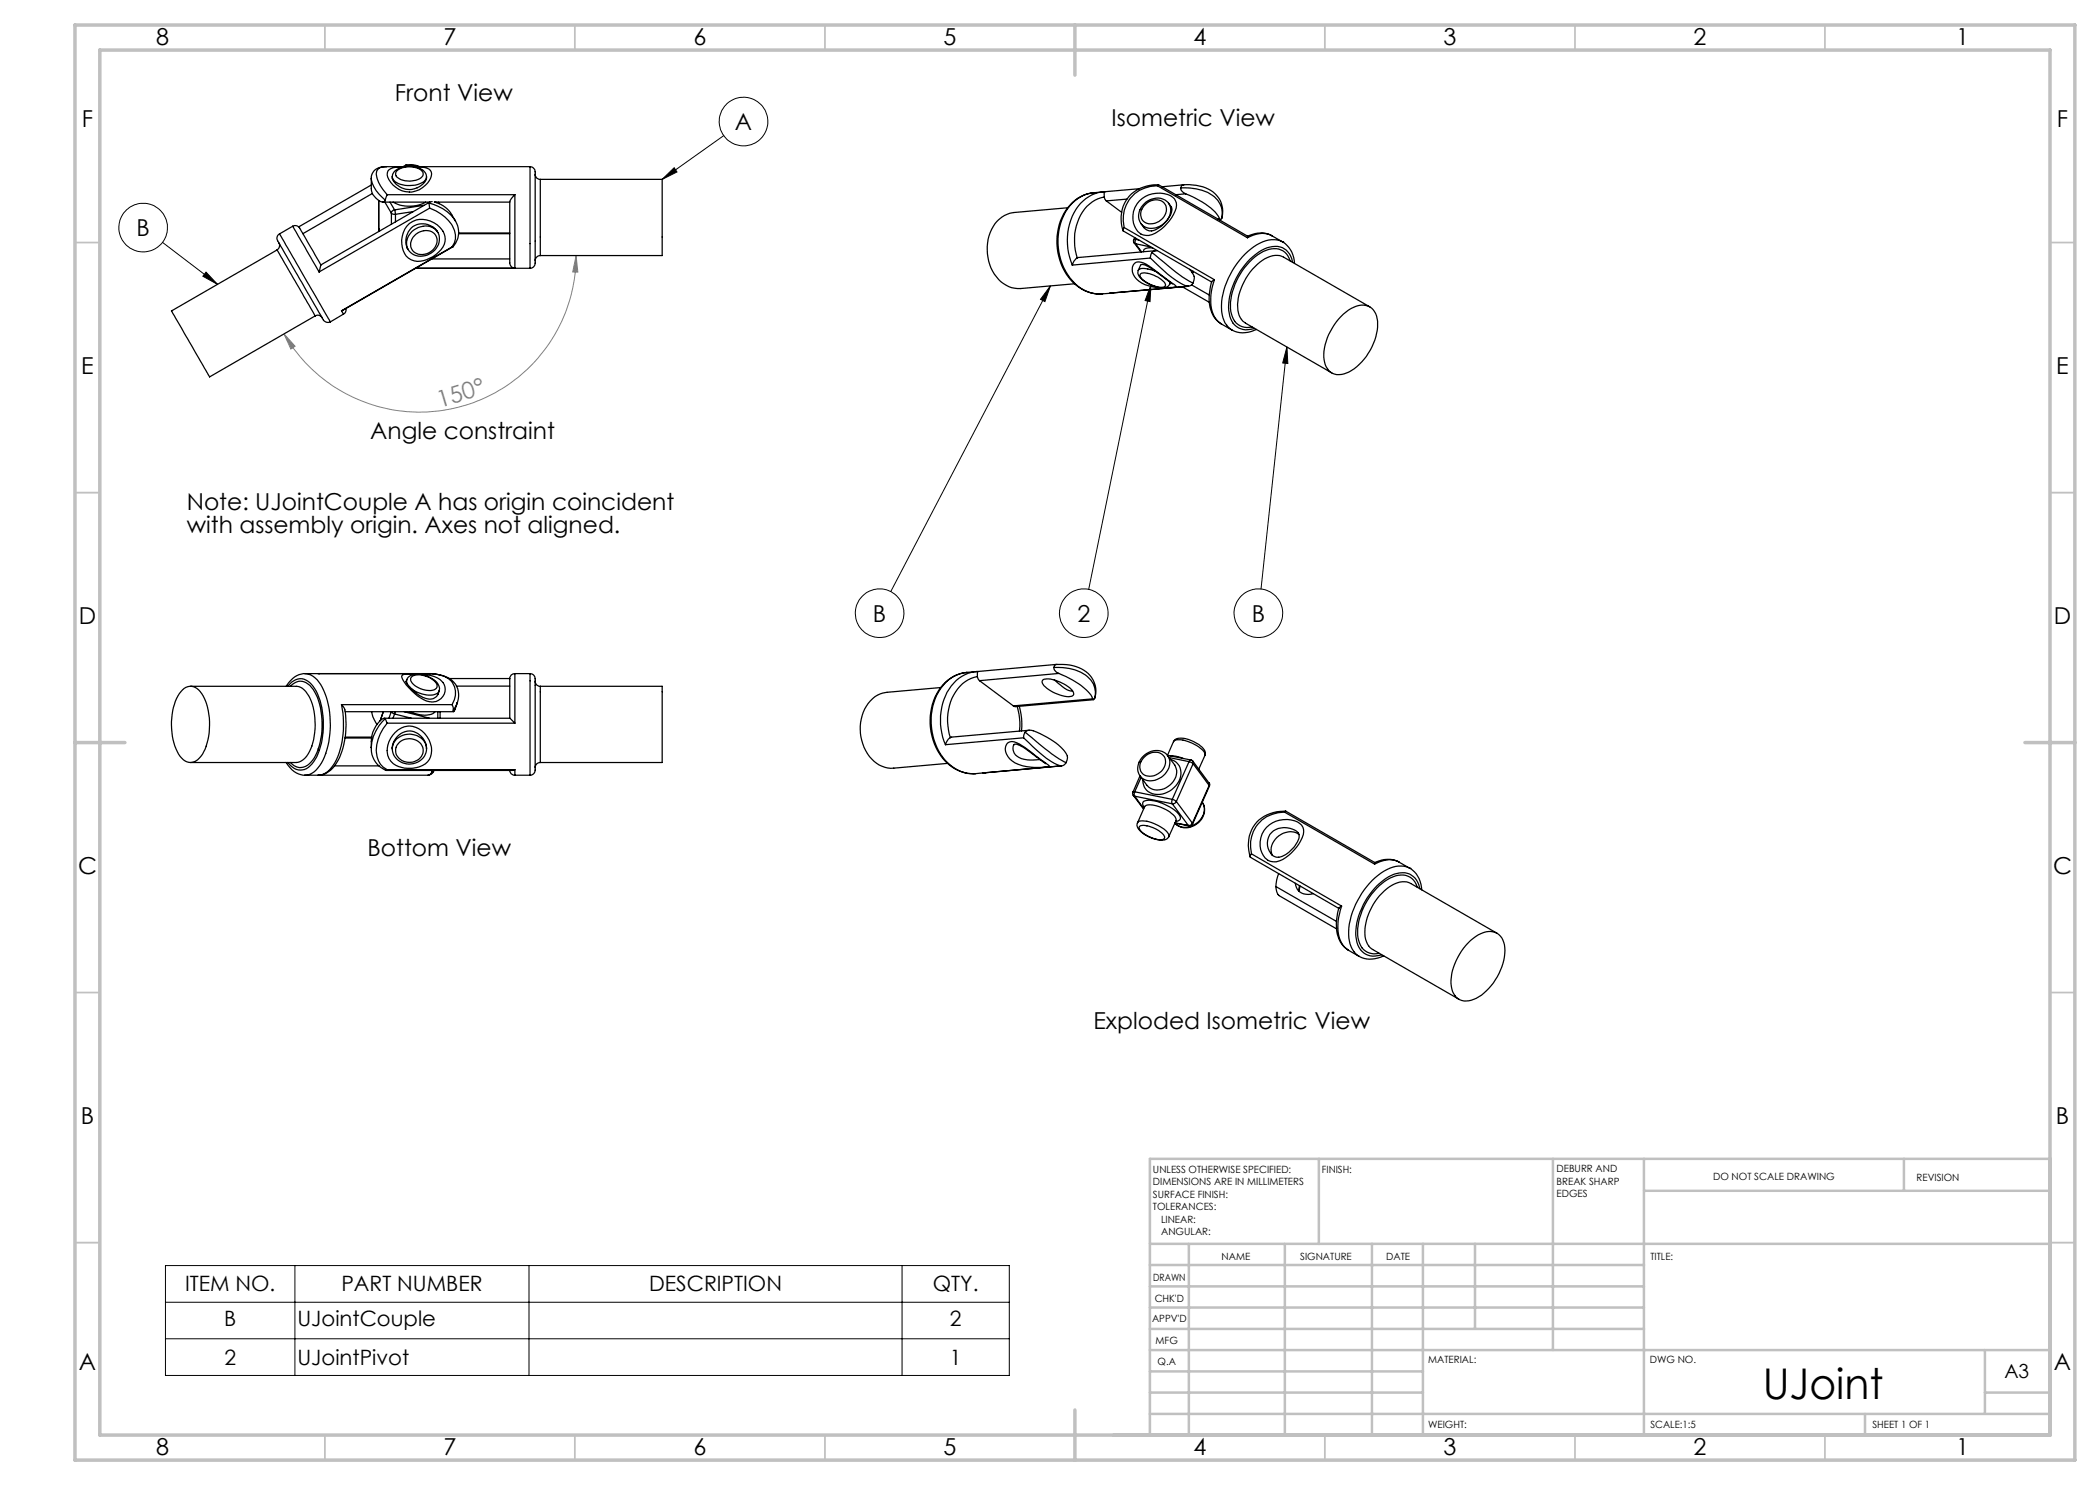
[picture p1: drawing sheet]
<svg xmlns="http://www.w3.org/2000/svg" width="420mm" height="297mm" viewBox="0 0 420 297" stroke-linecap="round" stroke-linejoin="round" font-family="sans-serif">
<g fill="none" stroke="#000" stroke-width=".2">
<path d="M132.4 35.9l2.4-2.4 .6 .9zM144.7 27.1l-12.3 8.8M32.5 48.5l11 8.4M41.2 54.4l2.3 2.5-2.9-1.7zM210.1 57.2l-31.9 61.1M210.1 57.2l-1.1 3.1-.9-.4zM230.2 57l-.2 3.3-1-.2zM230.2 57l-12.5 60.9M257.4 69.4l.2 3.3-1.1-.1zM257.4 69.4l-5.2 48.4M33.1 253.1h168.8v22h-168.8zM59 253.1v22"/>
<path d="M105.8 253.1v22M180.4 253.1v22M33.1 267.8h168.8M33.1 260.5h168.8"/>
<circle cx="148.7" cy="24.3" r="4.9"/>
<circle cx="28.6" cy="45.5" r="4.9"/>
<circle cx="175.9" cy="122.6" r="4.9"/>
<circle cx="216.8" cy="122.6" r="4.9"/>
<circle cx="251.7" cy="122.6" r="4.9"/>
</g>
<path d="M115.2 51.1l.4 3.3h-1.1zM115.2 51.1a31.3 31.3 0 0 1-23.2 30.2 31.3 31.3 0 0 1-35.2-14.5M56.8 66.8l2.2 2.4-.8 .6z" fill="none" stroke="#808080" stroke-width=".2"/>
<g fill="none" stroke="#c0c0c0" stroke-width=".35">
<path d="M65 5v5M115 5v5M165 5v5M265 5v5M315 5v5M365 5v5M15 48.5h5M410 48.5h5M15 98.5h5M410 98.5h5M15 198.5h5M410 198.5h5"/>
<path d="M15 248.5h5M410 248.5h5M65 287v5M115 287v5M165 287v5M265 287v5M315 287v5M365 287v5"/>
</g>
<g fill="none" stroke="#c0c0c0" stroke-width=".5">
<path d="M263.8 231.8v17M310.6 231.8v38.2M328.8 231.8v55.2M328.8 238.2h81.2M380.8 231.8v6.4M410 231.8h-180v55.2M230 248.8h180M230 257.3h98.8M230 253h98.8M237.8 248.8v38.2M257 248.8v38.2M274.4 248.8v38.2"/>
<path d="M284.6 248.8v38.2M295 248.8v17M230 265.8h98.8M230 261.5h98.8M230 278.5h54.6M230 274.3h54.6M230 270h180M397 278.5h13M397 270v12.8M230 282.8h180M373 282.8v4.2"/>
</g>
<path d="M15 5h400v287h-400zM20 10h390v277h-390zM215 5v10M15 148.5h10M405 148.5h10M215 282v10" fill="none" stroke="#c0c0c0" stroke-width=".7"/>
<path d="M132.4 35.9l2.4-2.4 .6 .9zM41.2 54.4l2.3 2.5-2.9-1.7zM230.2 57l-.2 3.3-1-.2zM257.4 69.4l.2 3.3-1.1-.1zM210.1 57.2l-1.1 3.1-.9-.4z" fill="#000"/>
<path d="M56.8 66.8l2.2 2.4-.8 .6zM115.2 51.1l.4 3.3h-1.1z" fill="#808080"/>
<g fill="none" stroke="#000" stroke-width=".25">
<path d="M74.3 35.7v2a3.2 3.2 0 0 0 2.1 2.7h.4l.2-.4M74.3 35.7a6.5 6.5 0 0 0 2.7 4.3M74.3 37l-14.5 8.4M74.5 38.7l-13.9 8M77.3 33.3a2.53 2.53 0 0 0-3 2.3v.1M77.4 38.9l-.4 1.1M77.4 38.9h25.6M78.5 35.3a2.65 2.65 0 0 1 2.7-2 3.9 3.9 0 0 1 4 1.4l.1 .6M78.5 35.3a2.25 2.25 0 0 0 1.4 2.1 3.8 3.8 0 0 0 5.4-1.7v-.4M78.5 35.3a2.17 2.17 0 0 0 2 1.7 4.9 4.9 0 0 0 4.6-1l.2-.7M79.3 34.3a4.1 4.1 0 0 1 5.2 0 1.07 1.07 0 0 1-.9 1.6 4 4 0 0 1-4.4-.7l-.1-.5zM81 33.3h-3.7a1.61 1.61 0 0 0-1.8 .6 1.61 1.61 0 0 0-.1 1.8 8.6 8.6 0 0 0 2 3.2"/>
<path d="M81.2 33h1.5l1.2 .3M81.5 33.2l-.3-.2-.6 .3M81.5 33.2l1.4-.1 .9 .2M81.5 33.2l.2 .1M82.8 33.3h23.2M82.8 33.3a5.5 5.5 0 0 1 3.3 .8 2.17 2.17 0 0 1-.6 2.5 4.6 4.6 0 0 1-4.5 1.7 4.6 4.6 0 0 1-3.6-3.3 1.45 1.45 0 0 1 1.6-1.5l1.9-.1M103 38.9v14.7a.99 .99 0 0 1-1-1.2v-11.3a2.22 2.22 0 0 1 1-2.2zM106 33.3a1.18 1.18 0 0 1 1 1.6v17a1.28 1.28 0 0 1-1 1.8M106 33.3v20.4M107 34.9a.97 .97 0 0 0 1.1 1M108.1 35.9h24.3v15.2h-24.3M108.1 35.9v15.2"/>
<path d="M218.8 38.6a8.2 8.2 0 0 0-7 6.3 11.6 11.6 0 0 0 4.6 13l1.9 .7 1.3 .2h.9M220.6 38.4a8.1 8.1 0 0 0-5.5 1.7 11.1 11.1 0 0 0-3.2 11.1 9.5 9.5 0 0 0 6.9 7.5l1.7 .1M220.6 38.4a8.1 8.1 0 0 0-6.7 6.4 12.8 12.8 0 0 0 .6 8.2M220.9 39.4l.1 .5 .3 .3M220.9 39.4a7.3 7.3 0 0 0-5.6 5.8 11.8 11.8 0 0 0 .1 6.4M221 38.4l-.2 .2 .1 .8M225.4 39.8l-4.1 .4M227.9 37.7l-7.3 .7M231.5 37.1a6.7 6.7 0 0 0-6.7 8.4M231.5 37.1l18 10.5M231.7 37a6.8 6.8 0 0 0-7.5 6.2l.1 1.4 .3 1.5M231.7 37l-.2 .1"/>
<path d="M231.7 37l17.8 10.2M236.1 37.6a1.23 1.23 0 0 0 1 1.2M236.1 37.6a8.9 8.9 0 0 1 7.5 2.5 4 4 0 0 1 .7 3.6M236.6 37a8.7 8.7 0 0 1 6.5 1.8 5 5 0 0 1 1.3 4.7M236.6 37a.55 .55 0 0 0-.5 .6M236.6 37l-4.2 .4M237.1 38.8a14.6 14.6 0 0 1 6.5 4.3l.3 .7M237.1 38.8l-2 .1M55.4 50l-21.1 12.2 2.5 4.4 5.1 8.8 21.1-12.2M55.4 50l7.6 13.2M55.8 48.6a1.02 1.02 0 0 1-.4 1.4M55.9 46.8a1.18 1.18 0 0 0 0 1.9l8.5 14.8a1.26 1.26 0 0 0 1.7 .9"/>
<path d="M55.9 46.8l10.2 17.6M58.5 45.3a1.32 1.32 0 0 1 1.8 1l3.9 6.7M58.5 45.3l5.3 9.1M58.5 45.3l-2.6 1.5M64.2 53l-.4 1.4M75.7 45.9v-.1l.1 .3M75.7 45.9l.1 .2M75.7 40.1v5.8M75.7 45.9l.3 .3M75.8 46.1l.1 .1M76.5 40.4h9.4l-21.7 12.6M77 40.4l1.3 2.2"/>
<path d="M78 40.4l.9 1.6M78.3 42.6l.8 .3M78.3 42.6v2.2M78.6 40.4a6.8 6.8 0 0 0 6.5 0M78.9 42a.66 .66 0 0 0-.6 .6M78.9 42l.2 .9M79.1 42.9v1.5M81.5 49.6v.1M81.5 49.7l.1 .2M81.7 44.8a4.6 4.6 0 0 1 6.8 1.3 3.2 3.2 0 0 1-.8 4.4 6.2 6.2 0 0 1-4.9 1.7 3.7 3.7 0 0 1-2.5-4.1 5.1 5.1 0 0 1 1.4-3.3zM82.4 46.3a3.4 3.4 0 0 1 5.2 .2 3.5 3.5 0 0 1-4 4.7 2.64 2.64 0 0 1-2.2-1.7 2.64 2.64 0 0 1 .7-2.8zM82.6 42.3l-3.5 .6"/>
<path d="M83.1 53.7h22.9M83.2 46.8a2.58 2.58 0 0 1 4.1 .6 2.88 2.88 0 0 1-1.4 3.1 2.88 2.88 0 0 1-3.4-.4 2.34 2.34 0 0 1 .7-3.3zM84.8 41.1l-5.9 .9M85.8 40.6l.1 1M85.8 40.6a8.6 8.6 0 0 1 5.3 3.6M85.9 41.6a7.3 7.3 0 0 1 5.2 5.4v.8l-.2 .8-.5 .8M85.9 41.6l-22.1 12.8M86.4 40.3l-.6 .2v.1M86.4 51.8h15.6M86.9 40.4a6.1 6.1 0 0 1 4.2 3.8M86.9 40.4h15.1M87.2 40.4l.1 .1"/>
<path d="M87.4 46.2l.1 .1M87.5 46.3a3.4 3.4 0 0 0-4.6-1.1 3.4 3.4 0 0 0-1.4 4.5M87.5 46.3l.1 .2M87.7 40.4l.1 .3M90.4 49.4h.2l-22.3 12.8M90.4 49.4l-22.1 12.8M91.1 44.2a4.3 4.3 0 0 1-.5 5.2M91.7 46.6h10.3M91.7 46.7h10.3M108.1 51.1a1.02 1.02 0 0 0-1.1 1M213.5 41.6l-10.7 .9a6.4 6.4 0 0 0-5.3 6.1 8.3 8.3 0 0 0 4.3 8.7l1.1 .3 1.2 .1 10.8-.9M215.4 51.6l-.6 .6-.3 .8"/>
<path d="M221.3 40.2l3 2.3M222.6 58.6h-.2M224.8 45.5l-.2 .4v.3l17.7 10.2M224.8 45.5l18.1 10.4M226.8 47.9l-.1 .4 .1 .3M226.8 48.6l.3 .2M226.8 48.6l1.4 1.8M226.9 47.5l-.1 .4M227.1 47.9l-.1 .4 .1 .5M227.1 47.9h-.3M227.1 47.9l.7 .1M227.1 48.8l3 .6"/>
<path d="M227.1 48.8l1.2 1.6M227.2 47.7l-.1 .2M227.7 54.1a1.58 1.58 0 0 0 .8 1.8 6.5 6.5 0 0 0 4.6 1.6l.5-.2 .3-.4M227.9 40.2a5.5 5.5 0 0 1 6.6-.8 2.13 2.13 0 0 1 .5 2.8 8.5 8.5 0 0 1-5.2 4.9h-.5a3 3 0 0 1-2.7-3.2 4.5 4.5 0 0 1 1.3-3.7zM228 54.9a2.21 2.21 0 0 1 2.3 0 4.3 4.3 0 0 1 2.8 2.1v.1a1.74 1.74 0 0 1-2.1 .1 4.9 4.9 0 0 1-3-2zM228.1 53.1a.64 .64 0 0 1 1-.1l1.3 .8 4.1 3M228.1 53.1l-.5 1a2.07 2.07 0 0 1 2.4-.2l1.1 .4M228.2 44.7l.5 .8M229.1 40.8a2.47 2.47 0 0 1 4.1 .4 3 3 0 0 1-1.2 2.9 3 3 0 0 1-3.3 .2 2.32 2.32 0 0 1 .4-3.5zM230.1 51.6a26.6 26.6 0 0 0 6.7 5.4l.8 .3M230.1 51.6l-15.6 1.4M230.4 50.5l-.3 1.1"/>
<path d="M230.4 50.5l1.4 1.1a35.1 35.1 0 0 0 6.8 5M230.5 49.6l-1.3 .1a.56 .56 0 0 0-.5 .6M231.2 50.1l-15.8 1.5M231.4 50.1l-.4 .1-.6 .3M232.2 57.5a6 6 0 0 1-5.5-2.6 1.74 1.74 0 0 1 .6-2.5 4.1 4.1 0 0 1 3.1 1.2l4.8 3.7-.7 .2-1.8 .1M233.7 40.7a3.4 3.4 0 0 0-5.4 .7 2.86 2.86 0 0 0-.1 3.3M233.7 40.7a3.3 3.3 0 0 1-2.1 4.7 2.79 2.79 0 0 1-3.4-.7M233.7 40.6l.5 .8M233.9 56.3v.6M234.1 56.5l-.2 .4M234.2 41.3a2.32 2.32 0 0 1-.6 2.5 5 5 0 0 1-3.8 2.4l-.5-.2-.6-.6M236.5 57.4l5.4 3.1"/>
<path d="M237.6 57.3l-17.1 1.5M237.7 57.3l-15.6 1.3M237.9 53.9l.6 .7a1.68 1.68 0 0 1 .1 2M238.3 57l3.6 2M238.6 56.6a1.11 1.11 0 0 1-1 .7M238.6 54.3l-.2 .2M238.7 54.3l-.2 .3M242.3 56.4a8.4 8.4 0 0 0 .7 7.2l1.3 1.2M242.9 55.9l-.5 .5M242.9 55.9a9.8 9.8 0 0 0 0 7.4l.6 .9 .7 .6M243.9 43.8h-.3M244.1 44h-.2"/>
<path d="M244.3 43.7l-.1 .3h-.2l-.1-.2M244.4 43.5l-.1 .2M249.5 47.2v.4M254.4 47.2a5.2 5.2 0 0 0-4.9 0M254.4 47.2a4.8 4.8 0 0 0-4.9 .4M254.4 47.2l2.1 1.2M256.5 48.4a5 5 0 0 1 2.4 4.3M256.5 48.4h.1M256.5 48.4a5.1 5.1 0 0 0-5.1 .6 15.8 15.8 0 0 0-7.1 12.7 5.1 5.1 0 0 0 2.1 4.3M258 52.2a3.3 3.3 0 0 0-4.8-2.1 12.8 12.8 0 0 0-7 12.2 3.3 3.3 0 0 0 4.2 3.1M258.5 52.5a3.6 3.6 0 0 0-5.1-2.9 13.7 13.7 0 0 0-7.7 12.5 3.7 3.7 0 0 0 3.4 3.9l1.8-.3M63 63.2a.97 .97 0 0 1 1.4 .4"/>
<path d="M68.3 62.2l.4 .6M68.7 62.8l-2.6 1.6M69.2 61.7l-.1 .7-.4 .4M244.2 64.8l2.2 1.2M251.3 65.9a5.1 5.1 0 0 1-4.9 .1M268.2 63.3a5.9 5.9 0 0 1 5-2.2 3.3 3.3 0 0 1 2.3 3.7 11.6 11.6 0 0 1-6.2 9.8 3 3 0 0 1-4.5-2.6 11.2 11.2 0 0 1 3.4-8.7zM274 61.4l-17.3-10a4.3 4.3 0 0 0-4.7 1.1 11.7 11.7 0 0 0-4.4 9.6l.4 1.4 .6 .7 .5 .4 17.2 10M36.5 138a2.33 2.33 0 0 1 3.9 .7 13 13 0 0 1 .1 12.1 2.7 2.7 0 0 1-3.1 1.6 5.9 5.9 0 0 1-2.8-4.5 12.9 12.9 0 0 1 1.3-9.2zM38.1 137.3h21.1a3 3 0 0 1 2.6 1.9 12.9 12.9 0 0 1-.5 12.1l-1 .9-1.1 .3h-21.1M57.6 137.3a2.85 2.85 0 0 1 5 0 15.3 15.3 0 0 1 1.5 12.1 6.3 6.3 0 0 1-3.2 4.5 2.91 2.91 0 0 1-3.3-1.4M58.1 137.3a2.56 2.56 0 0 1 4.2 .2 13.3 13.3 0 0 1 1.9 10.2 7.5 7.5 0 0 1-3.1 5.6 2.48 2.48 0 0 1-3-.8M61 134.7a4.6 4.6 0 0 0-3.8 2.6"/>
<path d="M61 134.7a4.7 4.7 0 0 1 3.7 3.4 17.8 17.8 0 0 1-.4 14.5 4.1 4.1 0 0 1-3.3 2.4 4.6 4.6 0 0 1-3.8-2.5M61 134.7h24.9M63.6 134.7h.2M80.4 135.1l.6-.3h.7a15.4 15.4 0 0 1 5.8 .8 2.51 2.51 0 0 1 1.4 3.1 2.51 2.51 0 0 1-3 1.6 9.5 9.5 0 0 1-5.6-5zM81.2 136.3a7.8 7.8 0 0 0 4.5 3.5 1.8 1.8 0 0 0 1.9-1M81.4 136a2.44 2.44 0 0 1 3.1-1 4 4 0 0 1 3.4 2.7l-.1 .5M81.4 136v.8M81.4 136l-.2 .4M82.3 137.7a5.6 5.6 0 0 0 4.9 1.1l.6-.6-.2 .7M82.4 135.3a4.2 4.2 0 0 1 5 1.7 1.21 1.21 0 0 1-1.6 1.1 4.5 4.5 0 0 1-3.6-1.9 .69 .69 0 0 1 .2-.9zM85.9 134.7a5.8 5.8 0 0 1 5.4 2.6l.4 1.4-.3 1.9M85.9 134.7a5.3 5.3 0 0 1 4.6 1.9 4 4 0 0 1-.1 4.3"/>
<path d="M85.9 134.7h.1M89.9 135.7h12.1M91.3 137.2h10.7M103 134.7a1.21 1.21 0 0 0-1 1.6v7.3M103 134.7v9.9M103 134.7h3M106 134.7a1.21 1.21 0 0 1 1 1.6v17.3a1.12 1.12 0 0 1-1 1.4M106 134.7v20.3M107 136.2a.97 .97 0 0 0 1.1 1.1M108.1 137.3h24.3v15.2h-24.3M108.1 137.3v15.2M188.1 137.5l-10.7 1a6.5 6.5 0 0 0-5.3 6 8.4 8.4 0 0 0 4.3 8.7 4.4 4.4 0 0 0 2.4 .4l10.7-.9"/>
<path d="M193.4 134.5a8 8 0 0 0-6.7 5.6 11.8 11.8 0 0 0 3.7 13.3 7.1 7.1 0 0 0 4.8 1.3M195.2 134.3a8.1 8.1 0 0 0-8.4 6.2 12 12 0 0 0 3.5 12.7 7 7 0 0 0 4.9 1.5M195.2 134.3a7.4 7.4 0 0 0-6.1 4.9 12.5 12.5 0 0 0 0 9.7M195.5 135.3l.4 .8M195.5 135.3a8 8 0 0 0-5.9 7.4v2.4l.5 2.4M195.6 134.3l15.6-1.4a7.9 7.9 0 0 1 7.2 2.7 4.7 4.7 0 0 1 .6 4M195.6 134.3l-.1 1M195.6 134.3h-.4M195.9 136.1l6.8 5.1M208.6 136a6.4 6.4 0 0 1 5.6 1.8l.3 .3a.67 .67 0 0 1 .2 .8 .67 .67 0 0 1-.7 .4 7.2 7.2 0 0 1-5.5-2.6l-.1-.4zM210.8 133.5a1.23 1.23 0 0 0 1 1.2M210.8 133.5a8.9 8.9 0 0 1 7.4 2.5 4.3 4.3 0 0 1 .8 3.6"/>
<path d="M210.9 136a9.7 9.7 0 0 0 3.3 2.2h.3M211.2 132.9l-.3 .3-.1 .3M211.8 134.7a13.9 13.9 0 0 1 6.6 4.7l.1 .4M211.8 134.7l-15.9 1.4M218.5 139.8l-15.8 1.4M218.7 139.9l-15.5 1.4-.5-.1M219 139.6l-.2 .3-.3-.1M61 155h2.6M66.9 153.2h8.9M68.3 140.9a2.6 2.6 0 0 1 .8 2.4 15.3 15.3 0 0 1-2.2 9.9 4.2 4.2 0 0 1-3.3 1.8M68.3 140.9a17.9 17.9 0 0 1-1.3 11.7 4.1 4.1 0 0 1-3.4 2.4M68.3 140.9h22.1"/>
<path d="M69 147.6h5.3M69 142.3h21.7M69 147.4h5.3M74.3 149.5a4.7 4.7 0 0 0 2.9 4.6l.2-.2M74.3 142.3l.3 1.1 .8 1.5M76.7 142.3l-.6 1.8M76.9 143.6h25.1M77 143.7l-.1-.1a3.3 3.3 0 0 0-2 2.2 6.5 6.5 0 0 0-.6 3.8v-.1M77 143.7l.4 .9M77 143.7a8.7 8.7 0 0 0-2.7 5.8M77.2 154.1h25.3M77.4 144.6a7.3 7.3 0 0 0-1.7 7.6l.9 1.2 .8 .5"/>
<path d="M77.4 153.9h25.6M77.4 144.6h25.6M78.2 142.3l-.4 1.3M78.3 142.3l.6 .5M78.9 142.8l3.4 .8M78.9 142.8l-.3 .8M79 146.5a3.9 3.9 0 0 1 6.4 .8 4 4 0 0 1-.3 5.5 6 6 0 0 1-6.5-.1 4 4 0 0 1-.1-5.6zM79 142.3l-.1 .5M79.3 147.8a3.7 3.7 0 0 1 5.9 1.3 3.4 3.4 0 0 1-1.7 3.4 3.4 3.4 0 0 1-3.8-.4 2.76 2.76 0 0 1-.4-4.3zM79.9 148.4a2.92 2.92 0 0 1 4.7 1.5 2.78 2.78 0 0 1-1.6 2.4 2.78 2.78 0 0 1-3-.4 2.15 2.15 0 0 1-.1-3.5zM80.8 142.3l5.1 1.3M82 142.3a5.5 5.5 0 0 0 4.8 .3l.2-.3"/>
<path d="M85.3 149.6a3.4 3.4 0 0 0-3-3.4 3.4 3.4 0 0 0-3.7 2.5l-.1 1.1M85.3 149.6v.2M86.3 154.5l-.1 .3-.5 .2h-22M86.5 154.1l-.2 .4M86.7 154.2l-.4 .3M86.8 154.1l-.3 .5-.8 .4M87.6 142.3v1.3M88 142.3v1.3M90.4 140.9l.3 1.1M91.4 140.6l-.7 1.4M91.4 140.5v.1M91.5 140.5l-.8 1.8v-.3"/>
<path d="M102 154.1a.97 .97 0 0 0 1 .9M102 143.6l1 1M103 153.9l-.5 .2M103 153.9v1.1M103 155h3M108.1 152.5a.97 .97 0 0 0-1.1 1M190.1 147.5l-.4 .3-.6 1.1M196.6 154.6h.1M197 154.5l-1.8 .2M197 154.5l-.4 .1M197.2 154.5h-.2M201.5 148.6a1.91 1.91 0 0 1 2.4 .2l5.9 4.3 .1 .1-.4 .1a10.8 10.8 0 0 1-7.1-1.1 2.48 2.48 0 0 1-.9-3.6z"/>
<path d="M203.4 141.3l.6 3.2-.1 1.7M203.8 141.2l.5 2.6v2.4M204.7 147.6a27.4 27.4 0 0 0 6.7 5.3 1.15 1.15 0 0 0 1.8-.4M204.7 147.6l-15.6 1.3M205 146.4l-.3 1.2M205 146.4l1.4 1.2a31.4 31.4 0 0 0 6.8 4.9M205 146.4a1.35 1.35 0 0 1 1.7-.2 13.8 13.8 0 0 1 6.6 4.7 1.63 1.63 0 0 1-.1 1.6M205.9 146l-15.8 1.5M208 151.9a6.1 6.1 0 0 1-4.9-.9 1.58 1.58 0 0 1-.2-2.1 4.1 4.1 0 0 1 2.9 1.4l3.3 2.4M212.3 153.2l-15.7 1.4M226.6 158.4l-.1 .3 .2 .4M226.7 159.1l.2 .1"/>
<path d="M226.7 159.1l2 2.7M226.9 158.4l-.1 .3 .1 .5M226.9 158.4h-.3M226.9 158.4l7.6 1.5M226.9 159.2l7.6 1.6M226.9 159.2l1.8 2.5M228 155.2l-1.4 3.2M228 155.2h.1M228.2 155.5l-1.3 2.9M229 151.3a2.49 2.49 0 0 1 4 .3 3 3 0 0 1-1.2 3 3 3 0 0 1-3.2 .2 2.32 2.32 0 0 1 .4-3.5zM233.5 151.1l4.7 .9M233.5 151.1l1.2-2.8a2.27 2.27 0 0 1 2.3-.2 6 6 0 0 1 4 2.7v.3"/>
<path d="M233.5 151.2a3.4 3.4 0 0 0-5.4 .7 2.89 2.89 0 0 0-.1 3.3M233.5 151.2a3.3 3.3 0 0 1-2.1 4.7 2.79 2.79 0 0 1-3.4-.7M233.5 151.1l1.4 1.9a3.3 3.3 0 0 1-1.7 4.5 2.98 2.98 0 0 1-3.8-.4l-1.4-1.9M233.8 151.5l4 .8M234 151.2l1.3 .1 1.3 .4M234.1 151.9a3.1 3.1 0 0 1 1.1 5.3 4.2 4.2 0 0 1-5.9 .9l-.5-.7-.2-1.4M234.5 159.9l-.1 .3 .1 .6M234.5 159.9l.8 .4M234.7 148.3a2.09 2.09 0 0 1 2.7-.5 5.1 5.1 0 0 1 3.7 2.7l-.1 .6M237.8 152.3l.8 .4M237.8 152.3l-3.3 7.6M238.2 152l.4 .3"/>
<path d="M238.2 152l-.4 .3M238.6 152.3v.4M238.6 152.3l3.2 4.3M238.6 152.7l-3.3 7.6M238.6 152.7l3.2 4.4M241 151.1l-1.3 2.7M241.8 156.6l.1 .2v.5M241.8 156.6v.5M241.8 157.1l.1 .2M241.8 157.1l-3.3 7.5M241.9 157.3l-3.4 7.5M227.5 164.6a1.58 1.58 0 0 0 .8 1.8 6.5 6.5 0 0 0 4.6 1.6l.5-.2 .4-.5"/>
<path d="M227.9 165.3a2.21 2.21 0 0 1 2.3 .1 4.5 4.5 0 0 1 2.7 2v.2a1.74 1.74 0 0 1-2.1 .1 4.1 4.1 0 0 1-3-2.2zM228.8 161.5a.84 .84 0 0 1-.2-1.1 .84 .84 0 0 1 1.1-.3 9.2 9.2 0 0 1 6.2 2.9 .76 .76 0 0 1 .1 .9 .76 .76 0 0 1-.9 .4M228.9 161.3v.1M228.9 161.4a1.75 1.75 0 0 1 2-.3 6.6 6.6 0 0 1 4.3 2.6v.4M228.9 161.4l-1.4 3.2M234.5 160.8l3.2 4.3M235 164.6a3.2 3.2 0 0 0 4.6-.2 3.1 3.1 0 0 0 .9-3.9 3.5 3.5 0 0 1-2.8 5 2.96 2.96 0 0 1-2.7-.9zM235 164.6l2.8 .6M235 164.6l2.7 .5M235.2 164.1l-1.4 3.3a1.94 1.94 0 0 0-1.4-1.8 6.2 6.2 0 0 0-4.6-1.3l-.3 .3M235.2 164.1h.1M235.3 160.3a.74 .74 0 0 1-.8 .5"/>
<path d="M235.3 160.3l3.2 4.3M237.7 165.1l.1 .1M238.5 164.6a.74 .74 0 0 1-.8 .5M238.5 164.6v.2M238.5 164.8a.59 .59 0 0 1-.7 .4M250.1 171.5h.1M250.1 171.5l17.7 10.2M250.3 170.8l-.3 .3 .1 .4M250.3 170.8l18 10.4M253.3 165.5a5.5 5.5 0 0 1 6.7-.8 2.13 2.13 0 0 1 .5 2.8 8.6 8.6 0 0 1-5.3 4.9h-.5a3 3 0 0 1-2.7-3.2 4.9 4.9 0 0 1 1.3-3.7zM254.3 166.5a4 4 0 0 1 5.4 .2 2.26 2.26 0 0 1-.7 2.4 4.7 4.7 0 0 1-3.7 2.3 3 3 0 0 1-1-4.9zM255.2 177.3l.1 1 .5 .8"/>
<path d="M255.2 177.3l12.1 7M255.7 174.7l-.4 1.3-.1 1.3M255.8 179.1l11.5 6.7M256.9 162.4a6.6 6.6 0 0 0-6.6 8.4M256.9 162.4l.3-.2 17.8 10.3M256.9 162.4l18 10.4M257.1 162.2a6.8 6.8 0 0 0-7.4 6.3v1.4l.3 1.5M259.1 176.7a2.49 2.49 0 0 0 3.5 2M259.8 166.9a3.6 3.6 0 0 0-5 1.3l-.6 1.3v.9l.3 .7M259.9 177.2v1.1M260 177.2l-.1 1.1M275 172.5l-.1 .3"/>
<path d="M279.8 172.4a5.2 5.2 0 0 0-4.8 .1M279.8 172.4a4.8 4.8 0 0 0-4.9 .4M279.8 172.4l2.2 1.3M281.9 173.7a5 5 0 0 1 2.4 4.3M282 173.7h.1M282 173.7a5.1 5.1 0 0 0-5.2 .5 16 16 0 0 0-7.1 12.7 5.1 5.1 0 0 0 2.1 4.4l-2.1-1.3a5.4 5.4 0 0 1-2.1-5l.1-1.5 .6-2.3M283.5 177.4a3.3 3.3 0 0 0-4.9-2 12.8 12.8 0 0 0-7 12.2 3.4 3.4 0 0 0 4.2 3.1M284 177.7a3.6 3.6 0 0 0-5.2-2.9 13.7 13.7 0 0 0-7.6 12.5 3.7 3.7 0 0 0 4.4 3.8l.7-.1M268.3 181.2a.75 .75 0 0 0-.6 .7 8.7 8.7 0 0 0 .7 7l1.3 1.1M276.8 191.2a5.1 5.1 0 0 1-4.9 .1M294.1 188.1a4.9 4.9 0 0 1 5.3-1.4 4.4 4.4 0 0 1 1.5 4.6 11.4 11.4 0 0 1-6.2 8.6 3 3 0 0 1-4.4-2.6 11.6 11.6 0 0 1 3.8-9.2zM299.4 186.7l-17.2-10a4.3 4.3 0 0 0-4.8 1 11.7 11.7 0 0 0-4.4 9.6l.5 1.5 .9 1 17.4 10"/>
</g>
<text font-size="8.5" x="352.5" y="279.7">UJoint</text>
<g font-size="4.7">
<text x="31.2" y="9">8</text>
<text x="88.7" y="9">7</text>
<text x="138.7" y="9">6</text>
<text x="188.7" y="9">5</text>
<text x="238.7" y="9">4</text>
<text x="288.7" y="9">3</text>
<text x="338.7" y="9">2</text>
<text x="391.2" y="9">1</text>
<text x="79" y="20.3">Front View</text>
<text x="16.4" y="25.5">F</text>
<text x="147" y="26.1">A</text>
<text x="222.3" y="25.2">Isometric View</text>
<text x="411.4" y="25.5">F</text>
<text x="27.3" y="47.3">B</text>
<text x="16.3" y="74.7">E</text>
<text x="411.2" y="74.7">E</text>
<text x="74" y="87.7">Angle constraint</text>
<text x="37.4" y="102">Note: UJointCouple A has origin coincident</text>
<text x="37.4" y="106.5">with assembly origin. Axes not aligned.</text>
<text x="15.8" y="124.8">D</text>
<text x="174.6" y="124.4">B</text>
<text x="215.5" y="124.4">2</text>
<text x="250.4" y="124.4">B</text>
<text x="410.8" y="124.8">D</text>
<text x="73.5" y="171.2">Bottom View</text>
<text x="15.6" y="174.8">C</text>
<text x="410.6" y="174.8">C</text>
<text x="218.7" y="205.9">Exploded Isometric View</text>
<text x="16.2" y="224.7">B</text>
<text x="411.2" y="224.7">B</text>
<text x="15.8" y="274">A</text>
<text x="410.8" y="274">A</text>
<text x="31.2" y="291">8</text>
<text x="88.7" y="291">7</text>
<text x="138.7" y="291">6</text>
<text x="188.7" y="291">5</text>
<text x="238.7" y="291">4</text>
<text x="288.7" y="291">3</text>
<text x="338.7" y="291">2</text>
<text x="391.2" y="291">1</text>
</g>
<text font-size="4.7" fill="#808080" x="88" y="81.5" transform="rotate(-17 88 81.5)">150°</text>
<g font-size="4.2">
<text x="37" y="258.3">ITEM NO.</text>
<text x="68.3" y="258.3">PART NUMBER</text>
<text x="129.8" y="258.3">DESCRIPTION</text>
<text x="186.6" y="258.3">QTY.</text>
<text x="44.8" y="265.2">B</text>
<text x="59.5" y="265.2">UJointCouple</text>
<text x="190" y="265.2">2</text>
<text x="44.9" y="273">2</text>
<text x="59.5" y="273">UJointPivot</text>
<text x="190" y="273">1</text>
</g>
<text font-size="3.9" x="400.9" y="275.5">A3</text>
<g font-size="2">
<text x="230.6" y="234.6">UNLESS OTHERWISE SPECIFIED:</text>
<text x="230.6" y="237.1">DIMENSIONS ARE IN MILLIMETERS</text>
<text x="230.6" y="239.6">SURFACE FINISH:</text>
<text x="264.4" y="234.6">FINISH:</text>
<text x="311.3" y="234.5">DEBURR AND</text>
<text x="311.3" y="237">BREAK SHARP</text>
<text x="311.3" y="239.5">EDGES</text>
<text x="342.6" y="236">DO NOT SCALE DRAWING</text>
<text x="383.3" y="236.2">REVISION</text>
<text x="230.6" y="242.1">TOLERANCES:</text>
<text x="232.2" y="244.6">LINEAR:</text>
<text x="232.2" y="247.1">ANGULAR:</text>
<text x="244.3" y="252">NAME</text>
<text x="260" y="251.9">SIGNATURE</text>
<text x="277.2" y="251.9">DATE</text>
<text x="330.1" y="251.9">TITLE:</text>
<text x="230.6" y="256.1">DRAWN</text>
<text x="230.9" y="260.3">CHK'D</text>
<text x="230.4" y="264.4">APPV'D</text>
<text x="231.1" y="268.8">MFG</text>
<text x="231.5" y="273">Q.A</text>
<text x="285.6" y="272.5">MATERIAL:</text>
<text x="330" y="272.5">DWG NO.</text>
<text x="285.6" y="285.5">WEIGHT:</text>
<text x="330.1" y="285.6">SCALE:1:5</text>
<text x="374.5" y="285.6">SHEET 1 OF 1</text>
</g>
</svg>
